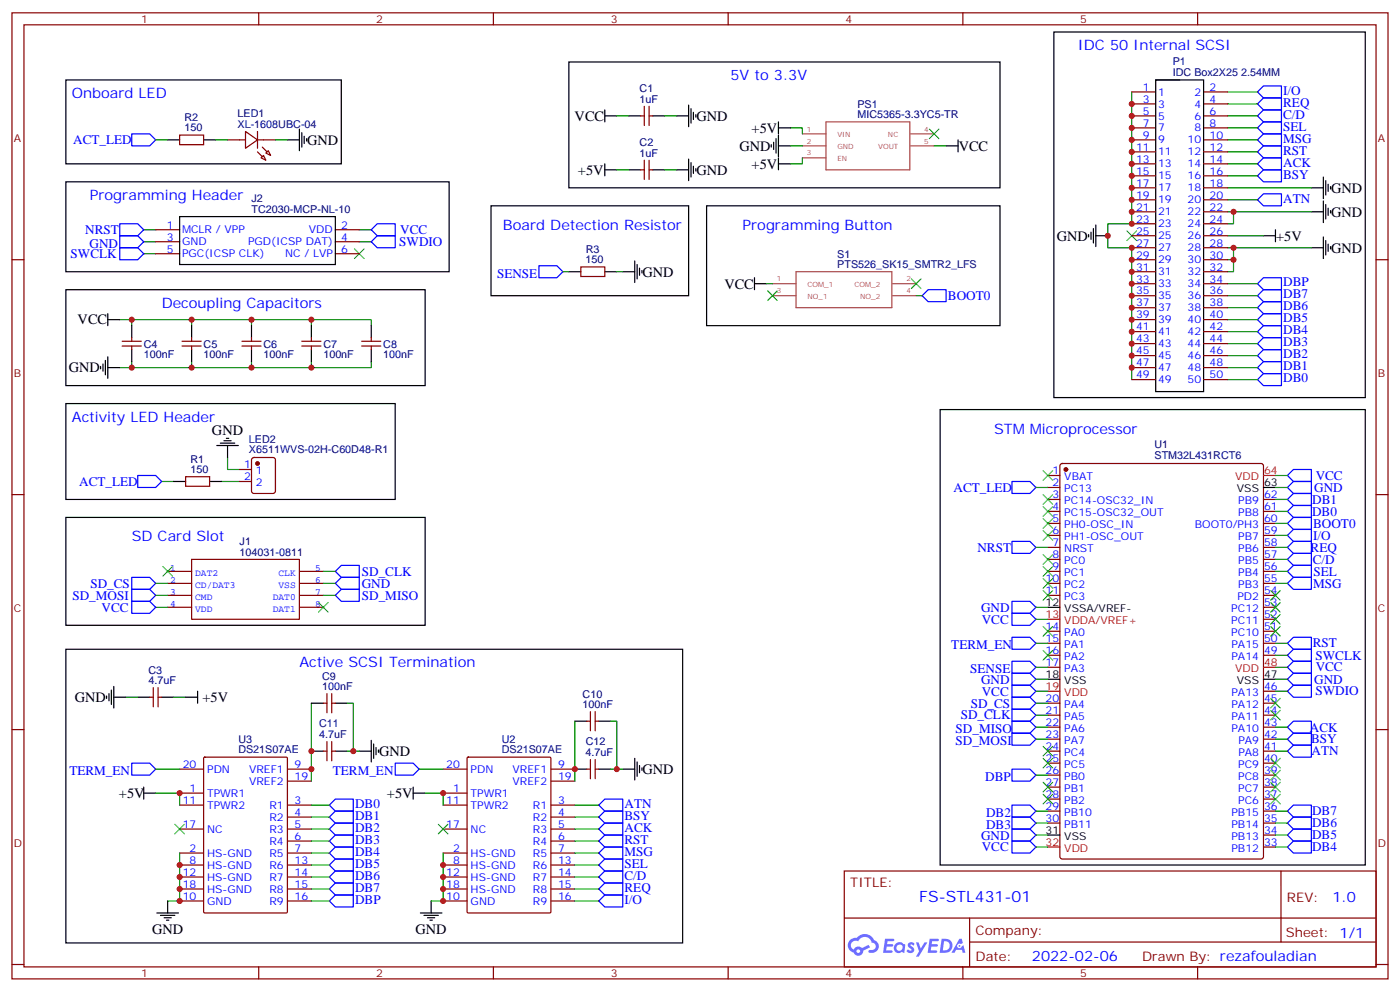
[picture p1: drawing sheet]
<svg xmlns="http://www.w3.org/2000/svg" width="412mm" height="292mm" viewBox="0 0 412 292" stroke-linecap="round" stroke-linejoin="round" font-family="sans-serif">
<g fill="none" stroke="#870000" stroke-width=".35">
<path d="M3.5 3.8h405.4v284.3h-405.4zM7.1 7.3h398.2v277.3h-398.2zM76.2 3.8v3.5M145.3 3.8v3.5M214.5 3.8v3.5M283.6 3.8v3.5M352.8 3.8v3.5M3.5 76.4h3.6M405.3 76.4h3.6M3.5 145.6h3.6M405.3 145.6h3.6M3.5 214.7h3.6"/>
<path d="M405.3 214.7h3.6M248.7 256.4h156.6v28.2h-156.6zM377.3 256.4v20.9M248.7 270.2h156.5M285.6 277.3h119.6M285.6 270.2v14.1M3.5 283.9h3.6M76.2 284.6v3.5M145.3 284.6v3.5M214.5 284.6v3.5M283.6 284.6v3.5M352.8 284.6v3.5"/>
<path d="M405.3 283.9h3.6"/>
</g>
<g fill="#5487ff">
<path d="M267.7 277.5a1.22 1.22 0 0 1 1.7 .3l-.4 .6a.47 .47 0 0 0-.3-.4 .47 .47 0 0 0-.5 .2l.1 .2a1.14 1.14 0 0 1 .8 1.7 1.14 1.14 0 0 1-1.9 0l-.2-.2 .5-.5 .7 .4a.29 .29 0 0 0 .3-.2 .29 .29 0 0 0-.2-.4 1.04 1.04 0 0 1-.6-1.7z"/>
<path d="M260.7 276.3h2.4l.3 .2-.2 .5h-1.8l-.1 .9h1.5l.3 .4-.3 .3h-1.6l-.2 1.1 1.7 .1 .2 .3-.2 .3h-2.6z"/>
<path d="M273.8 276.3h2.4l.3 .2-.1 .5h-1.8l-.2 .9h1.6l.3 .4-.4 .3h-1.6l-.1 1.1 1.7 .1 .2 .3-.2 .3h-2.6z"/>
<path d="M282.6 276.3h.7l.3 1.2-.6 .4a.69 .69 0 0 0-1 .2 .69 .69 0 0 0 .4 1 .69 .69 0 0 0 .9-.6l.5-.3 .6 2.2h-.8l-.2-.8h-1.8l-.5 .8h-.8z"/>
<path d="M269.8 277.4h.8l.6 1.8 1.1-1.8h.9l-2.6 4.2h-.8l.9-1.6z"/>
<path d="M277.4 276.3l-.6 4.1h1.3a2.11 2.11 0 0 0 2.5-2.1 2.11 2.11 0 0 0-2.5-2zM278.1 277a1.39 1.39 0 0 1 1.7 1.4 1.39 1.39 0 0 1-1.8 1.3h-.3z"/>
<path d="M263.7 277.9a1.54 1.54 0 0 0-.1 2.2 1.54 1.54 0 0 0 2.2 .1l.6 .2 .3-2.3-.2-.2h-.4a1.49 1.49 0 0 0-2.4 0zM264 278.9a.94 .94 0 0 1 1.8 0 .94 .94 0 0 1-1.8 0z"/>
<path d="M250.4 276.7a2.18 2.18 0 0 0 1.1 3.7 1.44 1.44 0 0 0 1.6 .9 1.44 1.44 0 0 0 1.2-1.5l2-1-.5-.7-1.9 .9a1.47 1.47 0 0 0-2.4 .5 1.39 1.39 0 0 1-.7-2 1.39 1.39 0 0 1 2-.4 2.12 2.12 0 0 1 2.2-1.3 2.12 2.12 0 0 1 1.9 1.7 1.14 1.14 0 0 1 1.1 1.4 1.14 1.14 0 0 1-1.7 .7 .43 .43 0 0 0-.5 .4 .43 .43 0 0 0 .4 .5 1.98 1.98 0 0 0 2.5-1.3 1.98 1.98 0 0 0-1.2-2.5 3.1 3.1 0 0 0-5.3-.7l-.9 .1zM252.3 280a.55 .55 0 0 1 1.1 0 .55 .55 0 0 1-1.1 0z"/>
<circle cx="282.6" cy="278.4" r=".26"/>
</g>
<g fill="none" stroke="#870000" stroke-width=".35">
<path d="M52.9 39.8h7.1v2.8h-7.1zM72.3 38.7l3.5 2.5-3.5 2.4zM75.8 38.7v4.9M188.7 34.1h1.1M189.8 31.3v5.6M191.2 31.3v5.6M191.2 34.1h1.1M333.4 34.1h7M333.4 27.1h7M333.4 30.6h7M333.4 37.6h7M354.5 34.1h7.1"/>
<path d="M354.5 27.1h7.1M354.5 30.6h7.1M354.5 37.6h7.1M67 41.2h5.3M75.8 41.2h5.3M77.6 45.8l.7 1.4-1.4-.7zM78.3 45l.7-.7 .7 1.5zM188.7 50h1.1M189.8 47.2v5.6M191.2 47.2v5.6M191.2 50h1.1M333.4 41.2h7"/>
<path d="M333.4 44.7h7M333.4 48.2h7M333.4 51.8h7M333.4 55.3h7M333.4 58.8h7M354.5 41.2h7.1M354.5 44.7h7.1M354.5 48.2h7.1M354.5 51.8h7.1M354.5 55.3h7.1M354.5 58.8h7.1M45.9 67.6h7"/>
<path d="M45.9 71.2h7M45.9 74.7h7M98.8 67.6h7M98.8 71.2h7M98.8 74.7h7M171.1 78.6h7.1v2.8h-7.1zM333.4 62.3h7M333.4 65.9h7M333.4 69.4h7M333.4 72.9h7M333.4 76.4h7M333.4 80h7"/>
<path d="M354.5 62.3h7.1M354.5 65.9h7.1M354.5 69.4h7.1M354.5 72.9h7.1M354.5 76.4h7.1M354.5 80h7.1M38.8 99.4v1M56.4 99.4v1M74.1 99.4v1M91.7 99.4v1M109.4 99.4v1M333.4 83.5h7"/>
<path d="M333.4 87h7M333.4 90.6h7M333.4 94.1h7M333.4 97.6h7M354.5 83.5h7.1M354.5 87h7.1M354.5 90.6h7.1M354.5 94.1h7.1M354.5 97.6h7.1M36 101.8h5.6M36 100.4h5.6M38.8 101.8v1.1"/>
<path d="M53.6 101.8h5.7M53.6 100.4h5.7M56.4 101.8v1.1M71.3 101.8h5.6M71.3 100.4h5.6M74.1 101.8v1.1M88.9 101.8h5.6M88.9 100.4h5.6M91.7 101.8v1.1M106.5 101.8h5.7M106.5 100.4h5.7M109.4 101.8v1.1"/>
<path d="M333.4 101.1h7M333.4 104.7h7M333.4 108.2h7M333.4 111.7h7M354.5 101.1h7.1M354.5 104.7h7.1M354.5 108.2h7.1M354.5 111.7h7.1M70.6 138.2h3.5M74.3 134.9l.5-.2h5.6l.7 .4v9.4l-.4 .7h-5.9l-.7-.4v-9.4zM308.7 139.9h3.5M312.4 136.6l.5-.2h58.6l.6 .5 .1 115.2-.5 .7h-58.8l-.6-.4-.1-115.3z"/>
<path d="M54.7 140.3h7v2.8h-7zM70.6 141.7h3.5M308.7 143.5h3.5M308.7 147h3.5M308.7 150.5h3.5M308.7 154.1h3.5M308.7 157.6h3.5M372.2 147h3.5M372.2 150.5h3.5M372.2 154.1h3.5M372.2 157.6h3.5M49.4 168.2h7"/>
<path d="M49.4 171.7h7M49.4 175.2h7M49.4 178.8h7M56.4 164.6h31.8v17.7h-31.8zM88.2 168.2h7M88.2 171.7h7M88.2 175.2h7M88.2 178.8h7M308.7 161.1h3.5M308.7 164.6h3.5M308.7 168.2h3.5M308.7 171.7h3.5"/>
<path d="M308.7 175.2h3.5M372.2 161.1h3.5M372.2 164.6h3.5M372.2 168.2h3.5M372.2 171.7h3.5M372.2 175.2h3.5M372.2 178.8h3.5M308.7 185.8h3.5M308.7 189.3h3.5M308.7 192.9h3.5M308.7 196.4h3.5M372.2 185.8h3.5"/>
<path d="M372.2 189.3h3.5M372.2 192.9h3.5M372.2 182.3h3.5M44.1 205.2h1.1M45.2 202.4v5.6M46.6 202.4v5.6M46.6 205.2h1M95.2 207h1.1M96.3 204.2v5.6M96.3 218.3v5.6M97.7 207h1.1M97.7 204.2v5.6"/>
<path d="M97.7 218.3v5.6M172.9 212.3h1M173.9 209.4v5.7M175.3 209.4v5.7M175.3 212.3h1.1M308.7 207h3.5M308.7 210.5h3.5M308.7 214h3.5M308.7 217.6h3.5M372.2 207h3.5M372.2 210.5h3.5M372.2 214h3.5"/>
<path d="M372.2 217.6h3.5M372.2 203.4h3.5M52.9 233.4h7.1M52.9 237h7.1M52.9 226.4h7.1M60 223l.3-.2h24l.3 .2 .1 45.4-.2 .3h-24.2l-.3-.2zM84.7 237h7M84.7 226.4h7M84.7 229.9h7M95.2 221.1h1.1M97.7 221.1h1.1M130.5 233.4h7.1"/>
<path d="M130.5 237h7.1M130.5 226.4h7.1M137.6 223l.3-.2h24l.3 .2 .1 45.4-.2 .3h-24.2l-.3-.2zM162.3 237h7M162.3 226.4h7M162.3 229.9h7M172.9 226.4h1M173.9 223.6v5.6M175.3 226.4h1.1M175.3 223.6v5.6M308.7 221.1h3.5M308.7 224.6h3.5"/>
<path d="M308.7 228.1h3.5M308.7 231.7h3.5M308.7 235.2h3.5M308.7 238.7h3.5M372.2 221.1h3.5M372.2 224.6h3.5M372.2 228.1h3.5M372.2 231.7h3.5M372.2 235.2h3.5M372.2 238.7h3.5M52.9 244h7.1M52.9 251.1h7.1"/>
<path d="M52.9 254.6h7.1M52.9 258.1h7.1M84.7 240.5h7M84.7 244h7M84.7 247.5h7M84.7 251.1h7M84.7 254.6h7M84.7 258.1h7M130.5 244h7.1M130.5 251.1h7.1M130.5 254.6h7.1M130.5 258.1h7.1"/>
<path d="M162.3 240.5h7M162.3 244h7M162.3 247.5h7M162.3 251.1h7M162.3 254.6h7M162.3 258.1h7M308.7 242.3h3.5M372.2 242.3h3.5M372.2 249.3h3.5M372.2 245.8h3.5M52.9 265.2h7.1M52.9 261.7h7.1"/>
<path d="M84.7 265.2h7M84.7 261.7h7M130.5 265.2h7.1M130.5 261.7h7.1M162.3 265.2h7M162.3 261.7h7"/>
</g>
<g fill="#870000" stroke="#870000" stroke-width=".35">
<path d="M77.3 43.3l1.4 1.4z"/>
<path d="M75.8 44.7l1.5 1.4z"/>
<circle cx="314" cy="138.2" r=".53"/>
<circle cx="75.8" cy="136.4" r=".53"/>
</g>
<g fill="none" stroke="#000" stroke-width=".35">
<path d="M167.6 18.2h127v37.1h-127zM310.4 9.4h91.8v107.6h-91.8zM19.4 23.5h81.1v24.7h-81.1zM88.2 38v6.3M88.9 39.1v4.2M178.2 34.1h3.5M178.2 32.3v3.6M185.2 34.1h3.5M192.3 34.1h3.5M199.3 34.1h3.5M202.8 30.9v6.4M203.6 32v4.2"/>
<path d="M204.3 33.1v2.1M205 33.8v.7M229.3 35.9v3.5M229.3 39.8v6.3M229.3 37.6h3.5M340.4 23.5h14.1v91.8h-14.1zM340.4 23.5h7.1M19.4 53.5h112.9v26.5h-112.9zM49.4 41.2h3.5M60 41.2h3.5M84.7 41.2h3.5M89.6 40.1v2.1"/>
<path d="M90.3 40.8v.7M178.2 50h3.5M178.2 48.2v3.6M185.2 50h3.5M192.3 50h3.5M199.3 50h3.5M202.8 46.8v6.4M203.6 47.9v4.2M204.3 48.9v2.1M205 49.6v.7M227.2 42.6v.7M227.9 41.9v2.1"/>
<path d="M228.6 40.8v4.2M229.3 42.9h3.5M229.3 46.5v3.5M229.3 48.2h3.5M278.7 42.9h3.5M282.2 41.2v3.5M386.3 55.3h3.5M389.8 52.1v6.4M389.8 59.2v6.3M390.5 53.2v4.2M391.2 54.2v2.1M391.9 54.9v.7"/>
<path d="M52.9 63.7h45.9v14.2h-45.9zM144.6 60.6h58.2v26.4h-58.2zM167.6 80h3.5M178.2 80h3.5M183.4 80h3.6M187 76.8v6.3M187.7 77.9v4.2M188.4 78.9v2.1M189.1 79.6v.7M208.1 60.6h86.5v35.2h-86.5zM320.7 69v.7M321.4 68.3v2.1"/>
<path d="M322.1 67.3v4.2M322.8 69.4h3.5M322.8 66.2v6.4M372.2 69.4h3.5M375.7 67.6v3.6M386.3 62.3h3.5M386.3 72.9h3.5M389.8 69.7v6.4M390.5 60.2v4.3M390.5 70.8v4.2M391.2 61.3v2.1M391.2 71.9v2.1"/>
<path d="M391.9 62v.7M391.9 72.6v.7M19.4 85.3h105.8v28.2h-105.8zM31.7 92.3v3.5M31.7 94.1h3.6M38.8 95.8v3.6M56.4 95.8v3.6M74.1 95.8v3.6M91.7 95.8v3.6M109.4 95.8v3.6M222.2 83.5h3.6M222.2 81.7v3.6"/>
<path d="M19.4 118.8h97v28.2h-97zM29.6 107.8v.7M30.3 107.1v2.2M31 106.1v4.2M31.7 108.2h3.6M31.7 105v6.4M38.8 102.9v3.5M56.4 102.9v3.5M74.1 102.9v3.5M91.7 102.9v3.5M109.4 102.9v3.5M63.9 131.1h6.3"/>
<path d="M64.9 130.4h4.2M66 129.7h2.1M66.7 129h.7M67 131.1v3.6M276.9 120.5h125.3v134.1h-125.3zM19.4 152.3h105.8v31.7h-105.8zM51.2 141.7h3.5M61.7 141.7h3.6M372.2 143.5h3.5M308.7 178.8h3.5M19.4 191.1h181.7v86.4h-181.7zM308.7 199.9h3.5"/>
<path d="M372.2 199.9h3.5M31.4 204.9v.7M32.1 204.2v2.1M32.8 203.1v4.2M33.5 205.2h3.5M33.5 202v6.4M40.6 205.2h3.5M47.6 205.2h3.6M54.7 205.2h3.5M58.2 203.4v3.6M91.7 207h3.5M98.8 207h3.5"/>
<path d="M109.4 217.9v6.4M110.1 219v4.2M169.3 212.3h3.6M176.4 212.3h3.5M42.3 233.4h3.6M42.3 231.7v3.5M91.7 221.1h3.5M98.8 221.1h3.5M105.8 221.1h3.6M110.8 220v2.1M111.5 220.7v.7M121.7 233.4h3.5"/>
<path d="M121.7 231.7v3.5M169.3 226.4h3.6M176.4 226.4h3.5M183.4 226.4h3.6M187 223.2v6.4M187.7 224.3v4.2M188.4 225.3v2.1M189.1 226v.7M308.7 245.8h3.5M46.2 268.7h6.4M47.3 269.4h4.2M48.3 270.1h2.1"/>
<path d="M49 270.8h.7M49.4 265.2v3.5M123.8 268.7h6.4M124.9 269.4h4.2M125.9 270.1h2.2M126.6 270.8h.8M127 265.2v3.5"/>
</g>
<path d="M372.2 139.9h3.5M308.7 182.3h3.5M372.2 196.4h3.5M308.7 203.4h3.5M308.7 249.3h3.5" fill="none" stroke="#f00" stroke-width=".35"/>
<g fill="none" stroke="#008700" stroke-width=".35">
<path d="M181.7 34.1h3.5M195.8 34.1h3.5M232.8 37.6h3.6v1.8M333.4 27.1v38.8h-7.1v7h7.1v38.8M361.6 27.1h8.8M361.6 30.6h8.8M361.6 34.1h8.8M361.6 37.6h8.8M45.9 41.2h3.5M63.5 41.2h3.5M81.1 41.2h3.6M181.7 50h3.5"/>
<path d="M195.8 50h3.5M232.8 42.9h3.6M236.4 46.5v1.7h-3.6M275.2 42.9h3.5M361.6 41.2h8.8M361.6 44.7h8.8M361.6 48.2h8.8M361.6 51.8h8.8M361.6 58.8h8.8M361.6 55.3h24.7M42.3 71.2h3.6M42.3 67.6h3.6"/>
<path d="M42.3 74.7h3.6M105.8 71.2h3.6M105.8 67.6h3.6M165.8 80h1.8M181.7 80h1.7M361.6 62.3h1.8M361.6 72.9h1.8M361.6 76.4h1.8M361.6 69.4h10.6M386.3 62.3h-22.9v3.6h-1.8M386.3 72.9h-22.9v7.1h-1.8M35.3 94.1h3.5"/>
<path d="M38.8 95.8v-1.7h70.6v1.7M56.4 94.1v1.7M74.1 94.1v1.7M91.7 94.1v1.7M225.8 83.5h1.7M269.9 87h1.7M361.6 83.5h8.8M361.6 87h8.8M361.6 90.6h8.8M361.6 94.1h8.8M361.6 97.6h8.8M35.3 108.2h3.5"/>
<path d="M38.8 106.4v1.8h70.6v-1.8M56.4 106.4v1.8M74.1 106.4v1.8M91.7 106.4v1.8M361.6 101.1h8.8M361.6 104.7h8.8M361.6 108.2h8.8M361.6 111.7h8.8M67 134.7v3.5h3.6M375.7 139.9h3.5M47.6 141.7h3.6M65.3 141.7h5.3"/>
<path d="M305.2 143.5h3.5M375.7 143.5h3.5M375.7 147h3.5M375.7 150.5h3.5M375.7 154.1h3.5M375.7 157.6h3.5M45.9 171.7h3.5M45.9 175.2h3.5M45.9 178.8h3.5M95.2 171.7h3.6M95.2 175.2h3.6M95.2 168.2h3.6"/>
<path d="M305.2 178.8h3.5M305.2 161.1h3.5M375.7 171.7h3.5M375.7 168.2h3.5M375.7 161.1h3.5M375.7 164.6h3.5M305.2 196.4h3.5M305.2 199.9h3.5M305.2 189.3h3.5M305.2 182.3h3.5M375.7 196.4h3.5M375.7 199.9h3.5"/>
<path d="M375.7 189.3h3.5M375.7 192.9h3.5M37 205.2h3.6M51.2 205.2h3.5M91.7 207v22.9M102.3 207h1.8v14.1M169.3 212.3v17.6M179.9 212.3h1.8v14.1M305.2 203.4h3.5M305.2 214h3.5M305.2 217.6h3.5M305.2 210.5h3.5"/>
<path d="M305.2 207h3.5M375.7 203.4h3.5M375.7 214h3.5M375.7 217.6h3.5M45.9 233.4h7v3.6M45.9 226.4h7M91.7 237h5.3M102.3 221.1h3.5M123.5 226.4h7M125.2 233.4h5.3v3.6M169.3 237h7.1M179.9 226.4h3.5"/>
<path d="M305.2 238.7h3.5M305.2 228.1h3.5M375.7 238.7h3.5M375.7 221.1h3.5M52.9 251.1v14.1h-3.5M91.7 240.5h5.3M91.7 244h5.3M91.7 247.5h5.3M91.7 251.1h5.3M91.7 254.6h5.3M91.7 258.1h5.3M130.5 251.1v14.1h-3.5"/>
<path d="M169.3 240.5h7.1M169.3 244h7.1M169.3 247.5h7.1M169.3 251.1h7.1M169.3 254.6h7.1M169.3 258.1h7.1M305.2 249.3h3.5M305.2 245.8h3.5M305.2 242.3h3.5M375.7 249.3h3.5M375.7 245.8h3.5M375.7 242.3h3.5"/>
<path d="M91.7 261.7h5.3M91.7 265.2h5.3M169.3 261.7h7.1M169.3 265.2h7.1"/>
</g>
<g fill="none" stroke="#00f" stroke-width=".35">
<path d="M38.8 39.4h5.3l1.8 1.8-1.8 1.7h-5.3zM370.4 27.1l1.8-1.8h5.3v3.5h-5.3zM370.4 30.6l1.8-1.8h5.3v3.5h-5.3zM370.4 34.1l1.8-1.8h5.3v3.6h-5.3zM370.4 37.6l1.8-1.7h5.3v3.5h-5.3zM370.4 41.2l1.8-1.8h5.3v3.5h-5.3zM370.4 44.7l1.8-1.8h5.3v3.6h-5.3zM370.4 48.2l1.8-1.7h5.3v3.5h-5.3zM370.4 51.8l1.8-1.8h5.3v3.5h-5.3zM370.4 58.8l1.8-1.8h5.3v3.6h-5.3zM35.3 65.9h5.3l1.7 1.7-1.7 1.8h-5.3zM35.3 72.9h5.3l1.7 1.8-1.7 1.7h-5.3z"/>
<path d="M35.3 69.4h5.3l1.7 1.8-1.7 1.7h-5.3zM109.4 71.2l1.7-1.8h5.3v3.5h-5.3zM109.4 67.6l1.7-1.7h5.3v3.5h-5.3zM158.7 78.2h5.3l1.8 1.8-1.8 1.7h-5.3zM271.6 87l1.8-1.7h5.3v3.5h-5.3zM370.4 97.6l1.8-1.8h5.3v3.6h-5.3zM370.4 94.1l1.8-1.8h5.3v3.5h-5.3zM370.4 90.6l1.8-1.8h5.3v3.5h-5.3zM370.4 87l1.8-1.7h5.3v3.5h-5.3zM370.4 83.5l1.8-1.8h5.3v3.6h-5.3zM370.4 111.7l1.8-1.7h5.3v3.5h-5.3zM370.4 108.2l1.8-1.8h5.3v3.6h-5.3z"/>
<path d="M370.4 104.7l1.8-1.8h5.3v3.5h-5.3zM370.4 101.1l1.8-1.7h5.3v3.5h-5.3zM40.6 139.9h5.3l1.7 1.8-1.7 1.8h-5.3zM379.2 139.9l1.8-1.7h5.3v3.5h-5.3zM298.1 159.3h5.3l1.8 1.8-1.8 1.8h-5.3zM298.1 141.7h5.3l1.8 1.8-1.8 1.7h-5.3zM379.2 147l1.8-1.8h5.3v3.6h-5.3zM379.2 150.5l1.8-1.7h5.3v3.5h-5.3zM379.2 154.1l1.8-1.8h5.3v3.5h-5.3zM379.2 157.6l1.8-1.8h5.3v3.5h-5.3zM381 141.7h5.3v3.5h-5.3l-1.8-1.7zM38.8 169.9h5.3l1.8 1.8-1.8 1.8h-5.3z"/>
<path d="M38.8 173.5h5.3l1.8 1.7-1.8 1.8h-5.3zM38.8 177h5.3l1.8 1.8-1.8 1.7h-5.3zM98.8 168.2l1.7-1.8h5.3v3.5h-5.3zM98.8 175.2l1.7-1.7h5.3v3.5h-5.3zM100.5 169.9h5.3v3.6h-5.3l-1.7-1.8zM298.1 177h5.3l1.8 1.8-1.8 1.7h-5.3zM379.2 161.1l1.8-1.8h5.3v3.6h-5.3zM379.2 168.2l1.8-1.8h5.3v3.5h-5.3zM379.2 171.7l1.8-1.8h5.3v3.6h-5.3zM381 162.9h5.3v3.5h-5.3l-1.8-1.8zM298.1 198.2h5.3l1.8 1.7-1.8 1.8h-5.3zM298.1 187.6h5.3l1.8 1.7-1.8 1.8h-5.3z"/>
<path d="M298.1 180.5h5.3l1.8 1.8-1.8 1.7h-5.3zM298.1 194.6h5.3l1.8 1.8-1.8 1.8h-5.3zM379.2 199.9l1.8-1.7h5.3v3.5h-5.3zM379.2 189.3l1.8-1.7h5.3v3.5h-5.3zM379.2 192.9l1.8-1.8h5.3v3.5h-5.3zM381 194.6h5.3v3.6h-5.3l-1.8-1.8zM298.1 201.7h5.3l1.8 1.7-1.8 1.8h-5.3zM298.1 215.8h5.3l1.8 1.8-1.8 1.7h-5.3zM298.1 212.3h5.3l1.8 1.7-1.8 1.8h-5.3zM298.1 208.7h5.3l1.8 1.8-1.8 1.8h-5.3zM298.1 205.2h5.3l1.8 1.8-1.8 1.7h-5.3zM379.2 203.4l1.8-1.7h5.3v3.5h-5.3z"/>
<path d="M379.2 214l1.8-1.7h5.3v3.5h-5.3zM379.2 217.6l1.8-1.8h5.3v3.5h-5.3zM38.8 224.6h5.3l1.8 1.8-1.8 1.7h-5.3zM97 237l1.8-1.8h5.3v3.5h-5.3zM116.4 224.6h5.3l1.8 1.8-1.8 1.7h-5.3zM176.4 237l1.8-1.8h5.2v3.5h-5.2zM298.1 237h5.3l1.8 1.7-1.8 1.8h-5.3zM298.1 226.4h5.3l1.8 1.7-1.8 1.8h-5.3zM379.2 221.1l1.8-1.8h5.3v3.5h-5.3zM381 237h5.3v3.5h-5.3l-1.8-1.8zM97 240.5l1.8-1.8h5.3v3.6h-5.3zM97 244l1.8-1.7h5.3v3.5h-5.3z"/>
<path d="M97 251.1l1.8-1.8h5.3v3.5h-5.3zM97 254.6l1.8-1.8h5.3v3.6h-5.3zM98.8 245.8h5.3v3.5h-5.3l-1.8-1.8zM98.8 256.4h5.3v3.5h-5.3l-1.8-1.8zM176.4 240.5l1.8-1.8h5.2v3.6h-5.2zM176.4 244l1.8-1.7h5.2v3.5h-5.2zM176.4 251.1l1.8-1.8h5.2v3.5h-5.2zM176.4 254.6l1.8-1.8h5.2v3.6h-5.2zM178.2 245.8h5.2v3.5h-5.2l-1.8-1.8zM178.2 256.4h5.2v3.5h-5.2l-1.8-1.8zM298.1 247.5h5.3l1.8 1.8-1.8 1.8h-5.3zM298.1 244h5.3l1.8 1.8-1.8 1.7h-5.3z"/>
<path d="M298.1 240.5h5.3l1.8 1.8-1.8 1.7h-5.3zM379.2 249.3l1.8-1.8h5.3v3.6h-5.3zM379.2 245.8l1.8-1.8h5.3v3.5h-5.3zM381 240.5h5.3v3.5h-5.3l-1.8-1.7zM97 261.7l1.8-1.8h5.3v3.5h-5.3zM98.8 263.4h5.3v3.5h-5.3l-1.8-1.7zM176.4 261.7l1.8-1.8h5.2v3.5h-5.2zM178.2 263.4h5.2v3.5h-5.2l-1.8-1.7z"/>
</g>
<g fill="none" stroke="#3c3" stroke-width=".35">
<path d="M273.8 38l2.8 2.8M276.6 38l-2.8 2.8M104.4 73.3l2.8 2.8M107.2 73.3l-2.8 2.8M332 68l2.8 2.8M334.8 68l-2.8 2.8M226.1 85.6l2.9 2.8M229 85.6l-2.9 2.8M268.5 82.1l2.8 2.8M271.3 82.1l-2.8 2.8M307.3 138.5l2.8 2.9M310.1 138.5l-2.8 2.9"/>
<path d="M307.3 156.2l2.8 2.8M307.3 152.6l2.8 2.9M307.3 149.1l2.8 2.8M307.3 145.6l2.8 2.8M310.1 156.2l-2.8 2.8M310.1 152.6l-2.8 2.9M310.1 149.1l-2.8 2.8M310.1 145.6l-2.8 2.8M48 166.8l2.8 2.8M50.8 166.8l-2.8 2.8M93.8 177.3l2.9 2.9M96.7 177.3l-2.9 2.9"/>
<path d="M307.3 173.8l2.8 2.8M307.3 170.3l2.8 2.8M307.3 166.8l2.8 2.8M307.3 163.2l2.8 2.9M310.1 173.8l-2.8 2.8M310.1 170.3l-2.8 2.8M310.1 166.8l-2.8 2.8M310.1 163.2l-2.8 2.9M374.3 173.8l2.8 2.8M374.3 177.3l2.8 2.9M377.1 173.8l-2.8 2.8M377.1 177.3l-2.8 2.9"/>
<path d="M307.3 191.5l2.8 2.8M307.3 184.4l2.8 2.8M310.1 191.5l-2.8 2.8M310.1 184.4l-2.8 2.8M374.3 180.9l2.8 2.8M374.3 184.4l2.8 2.8M377.1 180.9l-2.8 2.8M377.1 184.4l-2.8 2.8M307.3 219.7l2.8 2.8M310.1 219.7l-2.8 2.8M374.3 205.6l2.8 2.8M374.3 209.1l2.8 2.8"/>
<path d="M377.1 205.6l-2.8 2.8M377.1 209.1l-2.8 2.8M307.3 233.8l2.8 2.8M307.3 230.3l2.8 2.8M307.3 223.2l2.8 2.8M310.1 233.8l-2.8 2.8M310.1 230.3l-2.8 2.8M310.1 223.2l-2.8 2.8M374.3 223.2l2.8 2.8M374.3 226.7l2.8 2.9M374.3 230.3l2.8 2.8M374.3 233.8l2.8 2.8"/>
<path d="M377.1 223.2l-2.8 2.8M377.1 226.7l-2.8 2.9M377.1 230.3l-2.8 2.8M377.1 233.8l-2.8 2.8M51.5 242.6l2.8 2.8M54.3 242.6l-2.8 2.8M129.1 242.6l2.8 2.8M131.9 242.6l-2.8 2.8"/>
</g>
<path d="M236.4 39.4h6.9M243.3 35.9h24.7v14.1h-24.7zM268.2 39.4h7M236.4 42.9h6.9M236.4 46.5h6.9M268.2 42.9h7M234.5 80h28.2v10.6h-28.2zM227.5 83.5h7M227.5 87h7M262.9 83.5h7M262.9 87h7" fill="none" stroke="#a64a4a" stroke-width=".35"/>
<g fill="#c00">
<circle cx="326.3" cy="69.4" r=".88"/>
<circle cx="363.4" cy="62.3" r=".88"/>
<circle cx="363.4" cy="72.9" r=".88"/>
<circle cx="363.4" cy="76.4" r=".88"/>
<circle cx="52.9" cy="233.4" r=".88"/>
<circle cx="130.5" cy="233.4" r=".88"/>
<circle cx="52.9" cy="265.2" r=".88"/>
<circle cx="52.9" cy="261.7" r=".88"/>
<circle cx="52.9" cy="258.1" r=".88"/>
<circle cx="52.9" cy="254.6" r=".88"/>
<circle cx="130.5" cy="265.2" r=".88"/>
<circle cx="130.5" cy="261.7" r=".88"/>
<circle cx="130.5" cy="258.1" r=".88"/>
<circle cx="130.5" cy="254.6" r=".88"/>
<circle cx="38.8" cy="94.1" r=".88"/>
<circle cx="38.8" cy="108.2" r=".88"/>
<circle cx="56.4" cy="108.2" r=".88"/>
<circle cx="74.1" cy="108.2" r=".88"/>
<circle cx="91.7" cy="108.2" r=".88"/>
<circle cx="56.4" cy="94.1" r=".88"/>
<circle cx="74.1" cy="94.1" r=".88"/>
<circle cx="91.7" cy="94.1" r=".88"/>
<circle cx="169.3" cy="226.4" r=".88"/>
<circle cx="104.1" cy="221.1" r=".88"/>
<circle cx="181.7" cy="226.4" r=".88"/>
<circle cx="91.7" cy="221.1" r=".88"/>
<circle cx="91.7" cy="226.4" r=".88"/>
<circle cx="333.4" cy="30.6" r=".88"/>
<circle cx="333.4" cy="34.1" r=".88"/>
<circle cx="333.4" cy="37.6" r=".88"/>
<circle cx="333.4" cy="41.2" r=".88"/>
<circle cx="333.4" cy="44.7" r=".88"/>
<circle cx="333.4" cy="48.2" r=".88"/>
<circle cx="333.4" cy="51.8" r=".88"/>
<circle cx="333.4" cy="55.3" r=".88"/>
<circle cx="333.4" cy="58.8" r=".88"/>
<circle cx="333.4" cy="62.3" r=".88"/>
<circle cx="333.4" cy="65.9" r=".88"/>
<circle cx="333.4" cy="72.9" r=".88"/>
<circle cx="333.4" cy="76.4" r=".88"/>
<circle cx="333.4" cy="80" r=".88"/>
<circle cx="333.4" cy="83.5" r=".88"/>
<circle cx="333.4" cy="87" r=".88"/>
<circle cx="333.4" cy="90.6" r=".88"/>
<circle cx="333.4" cy="94.1" r=".88"/>
<circle cx="333.4" cy="97.6" r=".88"/>
<circle cx="333.4" cy="101.1" r=".88"/>
<circle cx="333.4" cy="104.7" r=".88"/>
<circle cx="333.4" cy="108.2" r=".88"/>
</g>
<text font-size="4.6" fill="#00f" x="270.8" y="265.4">FS-STL431-01</text>
<g font-size="4.2" fill="#00f">
<text x="317.5" y="14.7">IDC 50 Internal SCSI</text>
<text x="215.2" y="23.5">5V to 3.3V</text>
<text x="21.2" y="28.8">Onboard LED</text>
<text x="26.5" y="58.8">Programming Header</text>
<text x="148.2" y="67.6">Board Detection Resistor</text>
<text x="218.7" y="67.6">Programming Button</text>
<text x="47.6" y="90.6">Decoupling Capacitors</text>
<text x="21.2" y="124.1">Activity LED Header</text>
<text x="292.8" y="127.6">STM Microprocessor</text>
<text x="38.8" y="159.3">SD Card Slot</text>
<text x="88.2" y="196.4">Active SCSI Termination</text>
<text x="392.5" y="265.6">1.0</text>
<text x="304" y="283">2022-02-06</text>
</g>
<g font-size="4.2">
<text x="169.3" y="35.5">VCC</text>
<text x="205.1" y="35.6">GND</text>
<text x="221.4" y="39.1">+5V</text>
<text x="90.5" y="42.6">GND</text>
<text x="217.8" y="44.4">GND</text>
<text x="282.4" y="44.4">VCC</text>
<text x="170.3" y="51.4">+5V</text>
<text x="205.1" y="51.4">GND</text>
<text x="221.4" y="49.6">+5V</text>
<text x="392.1" y="56.7">GND</text>
<text x="392.1" y="63.8">GND</text>
<text x="311.3" y="70.8">GND</text>
<text x="375.9" y="70.8">+5V</text>
<text x="392.1" y="74.4">GND</text>
<text x="189.3" y="81.4">GND</text>
<text x="213.4" y="84.9">VCC</text>
<text x="22.9" y="95.5">VCC</text>
<text x="20.3" y="109.6">GND</text>
<text x="62.4" y="128">GND</text>
<text x="22.1" y="206.6">GND</text>
<text x="59.6" y="206.6">+5V</text>
<text x="111.7" y="222.5">GND</text>
<text x="189.3" y="227.8">GND</text>
<text x="35" y="234.8">+5V</text>
<text x="114" y="234.8">+5V</text>
<text x="44.8" y="274.8">GND</text>
<text x="122.4" y="274.8">GND</text>
</g>
<g font-size="3.9" fill="#00f">
<text x="378" y="27.9">I/O</text>
<text x="378" y="31.4">REQ</text>
<text x="378" y="34.9">C/D</text>
<text x="378" y="38.5">SEL</text>
<text x="378" y="42">MSG</text>
<text x="21.6" y="42.4">ACT_LED</text>
<text x="378" y="45.5">RST</text>
<text x="378" y="49">ACK</text>
<text x="378" y="52.6">BSY</text>
<text x="378" y="59.6">ATN</text>
<text x="25.1" y="68.9">NRST</text>
<text x="117.9" y="68.9">VCC</text>
<text x="20.8" y="76">SWCLK</text>
<text x="26.4" y="72.9">GND</text>
<text x="117.6" y="72.4">SWDIO</text>
<text x="146.4" y="81.7">SENSE</text>
<text x="279.2" y="88.3">BOOT0</text>
<text x="378" y="87.8">DB7</text>
<text x="378" y="84.3">DBP</text>
<text x="378" y="94.9">DB5</text>
<text x="378" y="91.4">DB6</text>
<text x="378" y="102">DB3</text>
<text x="378" y="98.4">DB4</text>
<text x="378" y="105.5">DB2</text>
<text x="378" y="112.5">DB0</text>
<text x="378" y="109">DB1</text>
<text x="23.4" y="143">ACT_LED</text>
<text x="387.6" y="141.2">VCC</text>
<text x="280.9" y="144.7">ACT_LED</text>
<text x="386.5" y="148.2">DB1</text>
<text x="387.1" y="144.8">GND</text>
<text x="386.5" y="151.8">DB0</text>
<text x="386.8" y="155.3">BOOT0</text>
<text x="386.8" y="158.8">I/O</text>
<text x="287.9" y="162.4">NRST</text>
<text x="386.1" y="162.4">REQ</text>
<text x="386.7" y="165.9">C/D</text>
<text x="26.6" y="173">SD_CS</text>
<text x="106.6" y="173">GND</text>
<text x="106.6" y="169.5">SD_CLK</text>
<text x="386.8" y="172.9">MSG</text>
<text x="386.9" y="169.4">SEL</text>
<text x="21.4" y="176.5">SD_MOSI</text>
<text x="106.6" y="176.5">SD_MISO</text>
<text x="29.9" y="180">VCC</text>
<text x="289" y="180.1">GND</text>
<text x="289.2" y="183.6">VCC</text>
<text x="280.2" y="191.1">TERM_EN</text>
<text x="386.7" y="190.6">RST</text>
<text x="387.5" y="194.1">SWCLK</text>
<text x="387.6" y="197.6">VCC</text>
<text x="285.8" y="198.2">SENSE</text>
<text x="289" y="201.3">GND</text>
<text x="387.1" y="201.2">GND</text>
<text x="285.9" y="208.3">SD_CS</text>
<text x="289.2" y="204.7">VCC</text>
<text x="387.5" y="204.7">SWDIO</text>
<text x="281.5" y="215.8">SD_MISO</text>
<text x="283" y="211.7">SD_CLK</text>
<text x="385.9" y="215.3">ACK</text>
<text x="281.5" y="219.3">SD_MOSI</text>
<text x="386.2" y="218.8">BSY</text>
<text x="386.3" y="222.4">ATN</text>
<text x="20.4" y="228.1">TERM_EN</text>
<text x="98" y="228.1">TERM_EN</text>
<text x="290.2" y="229.9">DBP</text>
<text x="104.6" y="237.8">DB0</text>
<text x="184" y="237.8">ATN</text>
<text x="386.5" y="240">DB7</text>
<text x="104.6" y="241.3">DB1</text>
<text x="104.6" y="244.8">DB2</text>
<text x="184" y="241.3">BSY</text>
<text x="184" y="244.8">ACK</text>
<text x="290.5" y="244">DB3</text>
<text x="290.5" y="240.5">DB2</text>
<text x="386.5" y="243.5">DB6</text>
<text x="104.6" y="248.4">DB3</text>
<text x="104.6" y="251.9">DB4</text>
<text x="184" y="248.4">RST</text>
<text x="184" y="251.9">MSG</text>
<text x="289" y="247.1">GND</text>
<text x="289.2" y="250.6">VCC</text>
<text x="386.5" y="250.6">DB4</text>
<text x="386.5" y="247.1">DB5</text>
<text x="104.6" y="255.4">DB5</text>
<text x="184" y="255.4">SEL</text>
<text x="104.6" y="258.9">DB6</text>
<text x="104.6" y="262.5">DB7</text>
<text x="184" y="258.9">C/D</text>
<text x="184" y="262.5">REQ</text>
<text x="104.6" y="266">DBP</text>
<text x="184" y="266">I/O</text>
</g>
<g font-size="3.9" fill="#800">
<text x="250.5" y="260.9">TITLE:</text>
<text x="379.1" y="265.6">REV:</text>
<text x="287.4" y="275.1">Company:</text>
<text x="378.7" y="275.8">Sheet: 1/1</text>
<text x="287.4" y="282.8">Date:</text>
<text x="336.4" y="282.9">Drawn By: rezafouladian</text>
</g>
<g font-size="3.2" fill="#800">
<text x="41.6" y="6.8">1</text>
<text x="110.8" y="6.8">2</text>
<text x="179.9" y="6.8">3</text>
<text x="249.1" y="6.8">4</text>
<text x="318.2" y="6.8">5</text>
<text x="4.1" y="41.9">A</text>
<text x="405.9" y="41.9">A</text>
<text x="4.1" y="111">B</text>
<text x="405.9" y="111">B</text>
<text x="4.1" y="180.2">C</text>
<text x="405.9" y="180.2">C</text>
<text x="4.1" y="249.3">D</text>
<text x="405.9" y="249.3">D</text>
<text x="41.6" y="287.6">1</text>
<text x="110.8" y="287.6">2</text>
<text x="179.9" y="287.6">3</text>
<text x="249.1" y="287.6">4</text>
<text x="318.2" y="287.6">5</text>
</g>
<g font-size="3.2" fill="#000080">
<text x="345.5" y="22.3">IDC Box2X25 2.54MM</text>
<text x="345.5" y="19.1">P1</text>
<text x="188.4" y="27">C1</text>
<text x="54.3" y="35.6">R2</text>
<text x="70" y="34.4">LED1</text>
<text x="188.4" y="30.2">1uF</text>
<text x="252.6" y="34.8">MIC5365-3.3YC5-TR</text>
<text x="252.6" y="31.8">PS1</text>
<text x="54.3" y="38.7">150</text>
<text x="70" y="37.6">XL-1608UBC-04</text>
<text x="188.4" y="42.9">C2</text>
<text x="188.4" y="46.1">1uF</text>
<text x="74.1" y="59.5">J2</text>
<text x="74.1" y="62.7">TC2030-MCP-NL-10</text>
<text x="172.5" y="77.5">150</text>
<text x="172.5" y="74.4">R3</text>
<text x="246.6" y="75.9">S1</text>
<text x="246.6" y="78.9">PTS526_SK15_SMTR2_LFS</text>
<text x="42.3" y="105.4">100nF</text>
<text x="42.3" y="102.3">C4</text>
<text x="60" y="105.4">100nF</text>
<text x="60" y="102.3">C5</text>
<text x="77.6" y="105.4">100nF</text>
<text x="77.6" y="102.3">C6</text>
<text x="95.2" y="105.5">100nF</text>
<text x="95.2" y="102.3">C7</text>
<text x="112.9" y="105.5">100nF</text>
<text x="112.9" y="102.3">C8</text>
<text x="73.3" y="130.4">LED2</text>
<text x="340.1" y="131.9">U1</text>
<text x="56.1" y="136.2">R1</text>
<text x="73.3" y="133.4">X6511WVS-02H-C60D48-R1</text>
<text x="340.1" y="135.2">STM32L431RCT6</text>
<text x="56.1" y="139.2">150</text>
<text x="70.6" y="160.5">J1</text>
<text x="70.6" y="163.6">104031-0811</text>
<text x="43.8" y="198.3">C3</text>
<text x="43.8" y="201.3">4.7uF</text>
<text x="94.9" y="203.1">100nF</text>
<text x="94.9" y="200">C9</text>
<text x="171.6" y="208.4">100nF</text>
<text x="171.6" y="205.3">C10</text>
<text x="94" y="214">C11</text>
<text x="70.2" y="221.7">DS21S07AE</text>
<text x="70.2" y="218.7">U3</text>
<text x="94" y="217.2">4.7uF</text>
<text x="147.8" y="221.7">DS21S07AE</text>
<text x="147.8" y="218.7">U2</text>
<text x="172.5" y="219.3">C12</text>
<text x="172.5" y="222.5">4.7uF</text>
</g>
<g font-size="3.2" fill="#00f">
<text x="336.6" y="26.7">1</text>
<text x="341.1" y="28.1">1</text>
<text x="351.8" y="28.1">2</text>
<text x="356.3" y="26.7">2</text>
<text x="336.6" y="30.2">3</text>
<text x="336.6" y="33.8">5</text>
<text x="341.1" y="31.6">3</text>
<text x="341.1" y="35.2">5</text>
<text x="351.8" y="31.6">4</text>
<text x="351.8" y="35.2">6</text>
<text x="356.3" y="30.2">4</text>
<text x="356.3" y="33.8">6</text>
<text x="336.6" y="37.3">7</text>
<text x="336.6" y="40.8">9</text>
<text x="341.1" y="38.7">7</text>
<text x="351.8" y="38.7">8</text>
<text x="356.3" y="37.3">8</text>
<text x="356.3" y="40.8">10</text>
<text x="334.6" y="44.3">11</text>
<text x="334.6" y="47.9">13</text>
<text x="341.1" y="42.2">9</text>
<text x="341.1" y="45.8">11</text>
<text x="349.8" y="42.2">10</text>
<text x="349.8" y="45.8">12</text>
<text x="356.3" y="44.3">12</text>
<text x="356.3" y="47.9">14</text>
<text x="334.6" y="51.4">15</text>
<text x="341.1" y="49.3">13</text>
<text x="341.1" y="52.8">15</text>
<text x="349.8" y="49.3">14</text>
<text x="349.8" y="52.8">16</text>
<text x="356.3" y="51.4">16</text>
<text x="334.6" y="54.9">17</text>
<text x="334.6" y="58.5">19</text>
<text x="341.1" y="56.3">17</text>
<text x="341.1" y="59.9">19</text>
<text x="349.8" y="56.3">18</text>
<text x="349.8" y="59.9">20</text>
<text x="356.3" y="54.9">18</text>
<text x="356.3" y="58.5">20</text>
<text x="334.6" y="62">21</text>
<text x="334.6" y="65.5">23</text>
<text x="341.1" y="63.4">21</text>
<text x="349.8" y="63.4">22</text>
<text x="356.3" y="62">22</text>
<text x="356.3" y="65.5">24</text>
<text x="49.1" y="67.3">1</text>
<text x="49.1" y="70.8">3</text>
<text x="53.6" y="68.7">MCLR / VPP</text>
<text x="91" y="68.7">VDD</text>
<text x="100.5" y="67.3">2</text>
<text x="100.5" y="70.8">4</text>
<text x="334.6" y="69">25</text>
<text x="341.1" y="66.9">23</text>
<text x="341.1" y="70.4">25</text>
<text x="349.8" y="66.9">24</text>
<text x="349.8" y="70.4">26</text>
<text x="356.3" y="69">26</text>
<text x="49.1" y="74.3">5</text>
<text x="53.6" y="72.2">GND</text>
<text x="53.6" y="75.7">PGC(ICSP CLK)</text>
<text x="73.1" y="72.2">PGD(ICSP DAT)</text>
<text x="84" y="75.7">NC / LVP</text>
<text x="100.5" y="74.3">6</text>
<text x="334.6" y="72.6">27</text>
<text x="334.6" y="76.1">29</text>
<text x="341.1" y="74">27</text>
<text x="341.1" y="77.5">29</text>
<text x="349.8" y="74">28</text>
<text x="349.8" y="77.5">30</text>
<text x="356.3" y="72.6">28</text>
<text x="356.3" y="76.1">30</text>
<text x="334.6" y="79.6">31</text>
<text x="334.6" y="83.1">33</text>
<text x="341.1" y="81">31</text>
<text x="349.8" y="81">32</text>
<text x="356.3" y="79.6">32</text>
<text x="356.3" y="83.1">34</text>
<text x="334.6" y="86.7">35</text>
<text x="341.1" y="84.6">33</text>
<text x="341.1" y="88.1">35</text>
<text x="349.8" y="84.6">34</text>
<text x="349.8" y="88.1">36</text>
<text x="356.3" y="86.7">36</text>
<text x="334.6" y="90.2">37</text>
<text x="334.6" y="93.7">39</text>
<text x="341.1" y="91.6">37</text>
<text x="341.1" y="95.1">39</text>
<text x="349.8" y="91.6">38</text>
<text x="349.8" y="95.1">40</text>
<text x="356.3" y="90.2">38</text>
<text x="356.3" y="93.7">40</text>
<text x="334.6" y="97.3">41</text>
<text x="334.6" y="100.8">43</text>
<text x="341.1" y="98.7">41</text>
<text x="349.8" y="98.7">42</text>
<text x="356.3" y="97.3">42</text>
<text x="356.3" y="100.8">44</text>
<text x="334.6" y="104.3">45</text>
<text x="334.6" y="107.8">47</text>
<text x="341.1" y="102.2">43</text>
<text x="341.1" y="105.7">45</text>
<text x="349.8" y="102.2">44</text>
<text x="349.8" y="105.7">46</text>
<text x="356.3" y="104.3">46</text>
<text x="356.3" y="107.8">48</text>
<text x="334.6" y="111.4">49</text>
<text x="341.1" y="109.3">47</text>
<text x="341.1" y="112.8">49</text>
<text x="349.8" y="109.3">48</text>
<text x="349.8" y="112.8">50</text>
<text x="356.3" y="111.4">50</text>
<text x="71.9" y="137.8">1</text>
<text x="71.9" y="141.4">2</text>
<text x="75.4" y="139.6">1</text>
<text x="75.4" y="143.1">2</text>
<text x="310" y="139.6">1</text>
<text x="310" y="143.1">2</text>
<text x="313.5" y="141.4">VBAT</text>
<text x="310" y="146.6">3</text>
<text x="313.5" y="144.9">PC13</text>
<text x="313.5" y="148.4">PC14-OSC32_IN</text>
<text x="364.8" y="148.4">PB9</text>
<text x="372.4" y="146.6">62</text>
<text x="310" y="150.2">4</text>
<text x="310" y="153.7">5</text>
<text x="313.5" y="151.9">PC15-OSC32_OUT</text>
<text x="313.5" y="155.5">PH0-OSC_IN</text>
<text x="352" y="155.5">BOOT0/PH3</text>
<text x="364.8" y="151.9">PB8</text>
<text x="372.4" y="153.7">60</text>
<text x="372.4" y="150.2">61</text>
<text x="310" y="157.2">6</text>
<text x="310" y="160.8">7</text>
<text x="313.5" y="159">PH1-OSC_OUT</text>
<text x="364.8" y="159">PB7</text>
<text x="372.4" y="160.8">58</text>
<text x="372.4" y="157.2">59</text>
<text x="310" y="164.3">8</text>
<text x="310" y="167.8">9</text>
<text x="313.5" y="162.5">NRST</text>
<text x="313.5" y="166.1">PC0</text>
<text x="364.8" y="166.1">PB5</text>
<text x="364.8" y="162.5">PB6</text>
<text x="372.4" y="167.8">56</text>
<text x="372.4" y="164.3">57</text>
<text x="308" y="171.3">10</text>
<text x="313.5" y="169.6">PC1</text>
<text x="313.5" y="173.1">PC2</text>
<text x="364.8" y="173.1">PB3</text>
<text x="364.8" y="169.6">PB4</text>
<text x="372.4" y="171.3">55</text>
<text x="308" y="174.9">11</text>
<text x="313.5" y="176.6">PC3</text>
<text x="364.5" y="176.6">PD2</text>
<text x="372.4" y="178.4">53</text>
<text x="372.4" y="174.9">54</text>
<text x="308" y="185.5">14</text>
<text x="362.7" y="183.7">PC11</text>
<text x="362.7" y="180.2">PC12</text>
<text x="372.4" y="185.5">51</text>
<text x="372.4" y="181.9">52</text>
<text x="308" y="189">15</text>
<text x="313.5" y="187.2">PA0</text>
<text x="313.5" y="190.7">PA1</text>
<text x="362.7" y="187.2">PC10</text>
<text x="362.8" y="190.7">PA15</text>
<text x="372.4" y="189">50</text>
<text x="308" y="192.5">16</text>
<text x="308" y="196">17</text>
<text x="313.5" y="194.3">PA2</text>
<text x="313.5" y="197.8">PA3</text>
<text x="362.8" y="194.3">PA14</text>
<text x="372.4" y="192.5">49</text>
<text x="372.4" y="203.1">46</text>
<text x="308" y="206.6">20</text>
<text x="313.5" y="208.4">PA4</text>
<text x="362.8" y="208.4">PA12</text>
<text x="362.8" y="204.9">PA13</text>
<text x="372.4" y="206.6">45</text>
<text x="308" y="210.1">21</text>
<text x="308" y="213.7">22</text>
<text x="313.5" y="211.9">PA5</text>
<text x="313.5" y="215.4">PA6</text>
<text x="362.8" y="215.4">PA10</text>
<text x="362.8" y="211.9">PA11</text>
<text x="372.4" y="213.7">43</text>
<text x="372.4" y="210.1">44</text>
<text x="308" y="217.2">23</text>
<text x="308" y="220.7">24</text>
<text x="313.5" y="219">PA7</text>
<text x="364.8" y="219">PA9</text>
<text x="372.4" y="220.7">41</text>
<text x="372.4" y="217.2">42</text>
<text x="53.8" y="226">20</text>
<text x="61" y="227.4">PDN</text>
<text x="73.4" y="227.4">VREF1</text>
<text x="86.8" y="226">9</text>
<text x="131.4" y="226">20</text>
<text x="138.6" y="227.4">PDN</text>
<text x="151" y="227.4">VREF1</text>
<text x="164.4" y="226">9</text>
<text x="308" y="224.3">25</text>
<text x="308" y="227.8">26</text>
<text x="313.5" y="222.5">PC4</text>
<text x="313.5" y="226">PC5</text>
<text x="364.7" y="226">PC9</text>
<text x="364.8" y="222.5">PA8</text>
<text x="372.4" y="227.8">39</text>
<text x="372.4" y="224.3">40</text>
<text x="55.8" y="233.1">1</text>
<text x="73.4" y="231">VREF2</text>
<text x="86.8" y="229.6">19</text>
<text x="133.5" y="233.1">1</text>
<text x="151" y="231">VREF2</text>
<text x="164.4" y="229.6">19</text>
<text x="308" y="231.3">27</text>
<text x="313.5" y="229.6">PB0</text>
<text x="313.5" y="233.1">PB1</text>
<text x="364.7" y="233.1">PC7</text>
<text x="364.7" y="229.6">PC8</text>
<text x="372.4" y="231.3">38</text>
<text x="53.8" y="236.6">11</text>
<text x="61" y="234.5">TPWR1</text>
<text x="61" y="238">TPWR2</text>
<text x="79.4" y="238">R1</text>
<text x="86.8" y="236.6">3</text>
<text x="131.4" y="236.6">11</text>
<text x="138.6" y="234.5">TPWR1</text>
<text x="138.6" y="238">TPWR2</text>
<text x="157" y="238">R1</text>
<text x="164.4" y="236.6">3</text>
<text x="308" y="234.8">28</text>
<text x="308" y="238.4">29</text>
<text x="313.5" y="236.6">PB2</text>
<text x="364.7" y="236.6">PC6</text>
<text x="372.4" y="238.4">36</text>
<text x="372.4" y="234.8">37</text>
<text x="53.8" y="243.7">17</text>
<text x="61" y="245.1">NC</text>
<text x="79.4" y="241.5">R2</text>
<text x="79.4" y="245.1">R3</text>
<text x="86.8" y="240.1">4</text>
<text x="86.8" y="243.7">5</text>
<text x="131.4" y="243.7">17</text>
<text x="138.6" y="245.1">NC</text>
<text x="157" y="241.5">R2</text>
<text x="157" y="245.1">R3</text>
<text x="164.4" y="240.1">4</text>
<text x="164.4" y="243.7">5</text>
<text x="308" y="241.9">30</text>
<text x="313.5" y="240.1">PB10</text>
<text x="313.5" y="243.7">PB11</text>
<text x="362.8" y="243.7">PB14</text>
<text x="362.8" y="240.1">PB15</text>
<text x="372.4" y="245.4">34</text>
<text x="372.4" y="241.9">35</text>
<text x="55.8" y="250.7">2</text>
<text x="79.4" y="248.6">R4</text>
<text x="86.8" y="247.2">6</text>
<text x="86.8" y="250.7">7</text>
<text x="133.5" y="250.7">2</text>
<text x="157" y="248.6">R4</text>
<text x="164.4" y="247.2">6</text>
<text x="164.4" y="250.7">7</text>
<text x="362.8" y="250.7">PB12</text>
<text x="362.8" y="247.2">PB13</text>
<text x="372.4" y="249">33</text>
<text x="53.8" y="257.8">12</text>
<text x="55.8" y="254.2">8</text>
<text x="61" y="252.1">HS-GND</text>
<text x="61" y="255.7">HS-GND</text>
<text x="79.4" y="252.1">R5</text>
<text x="79.4" y="255.7">R6</text>
<text x="86.8" y="254.2">13</text>
<text x="86.8" y="257.8">14</text>
<text x="131.4" y="257.8">12</text>
<text x="133.5" y="254.2">8</text>
<text x="138.6" y="252.1">HS-GND</text>
<text x="138.6" y="255.7">HS-GND</text>
<text x="157" y="252.1">R5</text>
<text x="157" y="255.7">R6</text>
<text x="164.4" y="254.2">13</text>
<text x="164.4" y="257.8">14</text>
<text x="53.8" y="261.3">18</text>
<text x="61" y="259.2">HS-GND</text>
<text x="61" y="262.7">HS-GND</text>
<text x="79.4" y="259.2">R7</text>
<text x="79.4" y="262.7">R8</text>
<text x="86.8" y="261.3">15</text>
<text x="131.4" y="261.3">18</text>
<text x="138.6" y="259.2">HS-GND</text>
<text x="138.6" y="262.7">HS-GND</text>
<text x="157" y="259.2">R7</text>
<text x="157" y="262.7">R8</text>
<text x="164.4" y="261.3">15</text>
<text x="53.8" y="264.8">10</text>
<text x="61" y="266.2">GND</text>
<text x="79.4" y="266.2">R9</text>
<text x="86.8" y="264.8">16</text>
<text x="131.4" y="264.8">10</text>
<text x="138.6" y="266.2">GND</text>
<text x="157" y="266.2">R9</text>
<text x="164.4" y="264.8">16</text>
</g>
<g font-size="3.2" fill="#f00">
<text x="363.8" y="141.4">VDD</text>
<text x="372.4" y="139.6">64</text>
<text x="308" y="181.9">13</text>
<text x="313.5" y="183.7">VDDA/VREF+</text>
<text x="363.8" y="197.8">VDD</text>
<text x="372.4" y="196">48</text>
<text x="308" y="203.1">19</text>
<text x="313.5" y="204.9">VDD</text>
<text x="308" y="249">32</text>
<text x="313.5" y="250.7">VDD</text>
</g>
<g font-size="3.2">
<text x="372.4" y="143.1">63</text>
<text x="364.4" y="144.9">VSS</text>
<text x="308" y="178.4">12</text>
<text x="313.5" y="180.2">VSSA/VREF-</text>
<text x="308" y="199.6">18</text>
<text x="313.5" y="201.3">VSS</text>
<text x="364.4" y="201.3">VSS</text>
<text x="372.4" y="199.6">47</text>
<text x="308" y="245.4">31</text>
<text x="313.5" y="247.2">VSS</text>
</g>
<g font-size="2.8" fill="#00f">
<text x="50.1" y="168.1">1</text>
<text x="50.1" y="171.7">2</text>
<text x="57.5" y="169.5">DAT2</text>
<text x="57.5" y="173">CD/DAT3</text>
<text x="82.1" y="169.5">CLK</text>
<text x="82.1" y="173">VSS</text>
<text x="92.9" y="168.1">5</text>
<text x="92.9" y="171.7">6</text>
<text x="50.1" y="175.2">3</text>
<text x="50.1" y="178.7">4</text>
<text x="57.5" y="176.5">CMD</text>
<text x="80.4" y="176.5">DAT0</text>
<text x="92.9" y="175.2">7</text>
<text x="92.9" y="178.7">8</text>
<text x="57.5" y="180.1">VDD</text>
<text x="80.4" y="180.1">DAT1</text>
</g>
<g font-size="2.1" fill="#a54b4b">
<text x="237.7" y="38.7">1</text>
<text x="246.7" y="40.4">VIN</text>
<text x="261.6" y="40.4">NC</text>
<text x="272.3" y="38.7">4</text>
<text x="237.7" y="42.2">2</text>
<text x="237.7" y="45.8">3</text>
<text x="246.7" y="44">GND</text>
<text x="246.7" y="47.5">EN</text>
<text x="258.7" y="44">VOUT</text>
<text x="272.3" y="42.2">5</text>
<text x="228.9" y="82.8">1</text>
<text x="267" y="82.8">2</text>
<text x="228.9" y="86.3">3</text>
<text x="237.8" y="84.5">COM_1</text>
<text x="237.8" y="88.1">NO_1</text>
<text x="251.7" y="84.5">COM_2</text>
<text x="253.4" y="88.1">NO_2</text>
<text x="267" y="86.3">4</text>
</g>
</svg>
